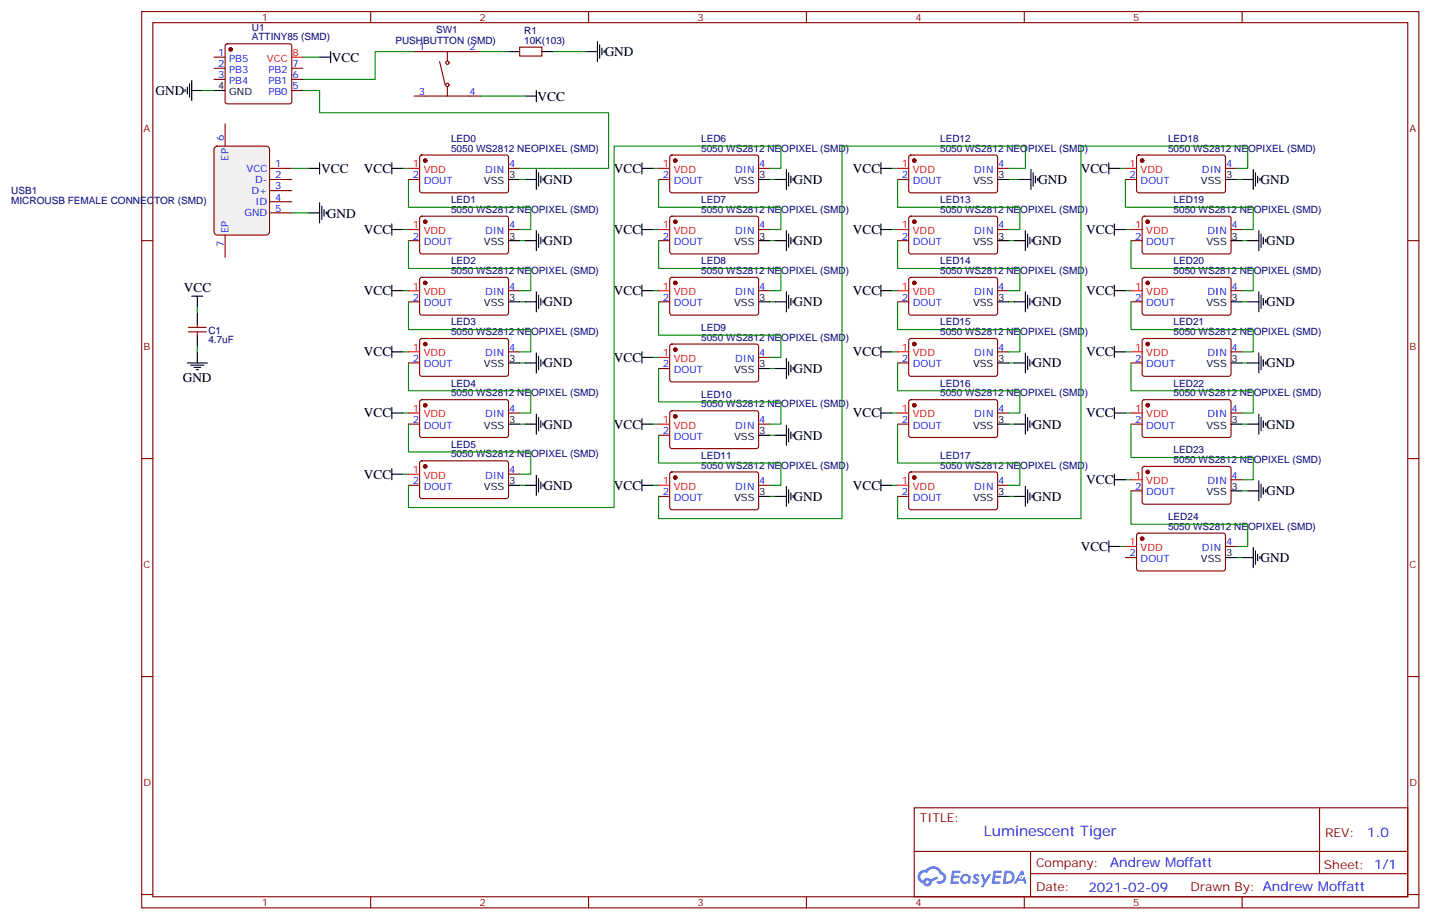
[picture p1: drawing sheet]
<svg xmlns="http://www.w3.org/2000/svg" width="454mm" height="292mm" viewBox="0 0 454 292" stroke-linecap="round" stroke-linejoin="round" font-family="sans-serif">
<g fill="none" stroke="#870000" stroke-width=".35">
<path d="M45 3.7h405.3v284.3h-405.3zM48.5 7.2h398.3v277.3h-398.3zM117.7 3.7v3.5M186.8 3.7v3.5M255.9 3.7v3.5M325.1 3.7v3.5M394.2 3.7v3.5M45 76.3h3.5M446.8 76.3h3.5M45 145.5h3.5M446.8 145.5h3.5M45 214.6h3.5"/>
<path d="M446.8 214.6h3.5M290.2 256.3h156.6v28.2h-156.6zM418.8 256.3v20.9M290.2 270.1h156.5M327.1 277.2h119.6M327.1 270.1v14.1M45 283.8h3.5M117.7 284.5v3.5M186.8 284.5v3.5M255.9 284.5v3.5M325.1 284.5v3.5M394.2 284.5v3.5"/>
<path d="M446.8 283.8h3.5"/>
</g>
<g fill="#5487ff">
<path d="M309.1 277.4a1.22 1.22 0 0 1 1.8 .3l-.4 .6a.47 .47 0 0 0-.4-.4 .47 .47 0 0 0-.5 .2l.2 .2a1.14 1.14 0 0 1 .8 1.7 1.14 1.14 0 0 1-1.9 0l-.3-.2 .5-.5 .8 .4a.29 .29 0 0 0 .3-.2 .29 .29 0 0 0-.3-.4 1.04 1.04 0 0 1-.6-1.7z"/>
<path d="M302.2 276.2h2.3l.3 .2-.1 .5h-1.8l-.1 .9h1.5l.3 .3-.4 .4h-1.6l-.1 1.1 1.7 .1 .2 .3-.2 .3h-2.6z"/>
<path d="M315.3 276.2l2.7 .2-.2 .5h-1.8l-.1 .9h1.5l.3 .3-.3 .4h-1.6l-.2 1.1 1.7 .1 .2 .3-.2 .3h-2.6z"/>
<path d="M324.1 276.2h.6l.4 1.2-.6 .4a.69 .69 0 0 0-1.1 .2 .69 .69 0 0 0 .5 1 .69 .69 0 0 0 .9-.6l.5-.3 .5 2.2h-.8l-.2-.9h-1.7l-.5 .9h-.9z"/>
<path d="M311.3 277.3h.7l.7 1.8 1.1-1.8h.8l-2.5 4.2h-.8l.9-1.6z"/>
<path d="M318.8 276.2l-.6 4.1h1.4a2.11 2.11 0 0 0 2.4-2.1 2.11 2.11 0 0 0-2.5-2zM319.6 276.9a1.43 1.43 0 0 1 1.6 1.6 1.43 1.43 0 0 1-2 1.1z"/>
<path d="M305.1 277.8a1.54 1.54 0 0 0 0 2.2 1.54 1.54 0 0 0 2.1 .1l.6 .2 .3-2.3-.6-.2a1.49 1.49 0 0 0-2.4 0zM305.4 278.8a.95 .95 0 0 1 1.9 0 .95 .95 0 0 1-1.9 0z"/>
<path d="M291.9 276.6a2.18 2.18 0 0 0 1 3.7 1.44 1.44 0 0 0 1.7 .9 1.44 1.44 0 0 0 1.1-1.5l2-1-.4-.7-1.9 .9a1.47 1.47 0 0 0-2.5 .5 1.39 1.39 0 0 1-.6-2 1.39 1.39 0 0 1 2-.4 2.12 2.12 0 0 1 2.1-1.3 2.12 2.12 0 0 1 1.9 1.7 1.14 1.14 0 0 1 1.1 1.4 1.14 1.14 0 0 1-1.6 .7 .43 .43 0 0 0-.6 .4 .43 .43 0 0 0 .4 .4 1.98 1.98 0 0 0 2.6-1.2 1.98 1.98 0 0 0-1.3-2.5 3.1 3.1 0 0 0-5.2-.7l-.9 .1zM293.7 279.9a.55 .55 0 0 1 1.1 0 .55 .55 0 0 1-1.1 0z"/>
<circle cx="324.1" cy="278.3" r=".26"/>
</g>
<g fill="#870000" stroke="#870000" stroke-width=".35">
<circle cx="73.2" cy="15.7" r=".53"/>
<circle cx="134.9" cy="50.9" r=".53"/>
</g>
<g fill="none" stroke="#870000" stroke-width=".35">
<path d="M67.9 18.1h3.5M71.7 14.1l.4-.2h19.8l.5 .2 .2 .5v17.6l-.2 .5-.5 .2h-19.8l-.5-.2-.2-.5v-17.6zM131.4 16.4h21.2M139.5 19.5l1.8 7.5M142 16.4v2.8M164.9 15h7.1v2.8h-7.1zM67.9 21.7h3.5M67.9 25.2h3.5M92.6 21.7h3.5M92.6 25.2h3.5M92.6 28.7h3.5M131.4 30.5h21.2"/>
<path d="M142 27.7v2.8M129.6 56.9h3.6M133.4 49.4l.5-.2h27.1l.4 .7-.1 10.8-.6 .5-27.1-.1-.4-.6v-10.6zM161.4 53.4h3.5M59.8 105.3h5.6M59.8 103.9h5.6M62.6 102.8v1.1M62.6 105.3v1"/>
<circle cx="142" cy="19.9" r=".53"/>
<circle cx="142" cy="27" r=".53"/>
</g>
<path d="M161.4 16.4h3.5M172 16.4h3.5M67.9 28.7h3.5M161.4 56.9h3.5M62.6 99.3v3.5M62.6 106.3v3.6" fill="none" stroke="#000" stroke-width=".35"/>
<path d="M92.6 18.1h3.5M129.6 53.4h3.6" fill="none" stroke="#f00" stroke-width=".35"/>
<path d="M68.1 46.8l.9-.4h15.5l.8 .4 .2 .6v26.1l-.4 .9-.6 .2h-15.5l-.9-.5-.2-.6v-26.1z" fill="#f0f0f0" stroke="#870000" stroke-width=".35"/>
<g fill="none" stroke="#870000" stroke-width=".35">
<path d="M71.4 39.3v7.1M85.5 56.9h7.1M85.5 53.4h7.1M209 56.9h3.5M212.8 49.4l.5-.2h27l.5 .7-.1 10.8-.6 .5-27.1-.1-.5-.6v-10.6zM240.8 53.4h3.5M284.9 56.9h3.5M288.6 49.4l.5-.2h27.1l.4 .7v10.8l-.7 .5-27.1-.1-.4-.6v-10.6zM316.6 53.4h3.5M357.2 56.9h3.5M360.9 49.4l.5-.2h27.1l.4 .7v10.8l-.7 .5-27.1-.1-.4-.6v-10.6zM388.9 53.4h3.6"/>
<path d="M71.4 74.6v7M85.5 67.5h7.1M85.5 64h7.1M85.5 60.5h7.1M129.6 76.3h3.6M133.4 68.8l.5-.2h27.1l.4 .7-.1 10.8-.6 .5-27.1-.1-.4-.6v-10.6zM161.4 72.8h3.5M209 76.3h3.5M212.8 68.8l.5-.2h27l.5 .7-.1 10.8-.6 .5-27.1-.1-.5-.6v-10.6zM240.8 72.8h3.5M284.9 76.3h3.5M288.6 68.8l.5-.2h27.1l.4 .7v10.8l-.7 .5-27.1-.1-.4-.6v-10.6z"/>
<path d="M316.6 72.8h3.5M359 76.3h3.5M362.7 68.8l.5-.2h27.1l.4 .7-.1 10.8-.6 .5-27.1-.1-.4-.6v-10.6zM390.7 72.8h3.5M129.6 95.7h3.6M133.4 88.2l.5-.2h27.1l.4 .7-.1 10.8-.6 .5-27.1-.1-.4-.6v-10.6zM161.4 92.2h3.5M209 95.7h3.5M212.8 88.2l.5-.2h27l.5 .7-.1 10.8-.6 .5-27.1-.1-.5-.6v-10.6zM240.8 92.2h3.5M284.9 95.7h3.5M288.6 88.2l.5-.2h27.1l.4 .7v10.8l-.7 .5-27.1-.1-.4-.6v-10.6z"/>
<path d="M316.6 92.2h3.5M359 95.7h3.5M362.7 88.2l.5-.2h27.1l.4 .7-.1 10.8-.6 .5-27.1-.1-.4-.6v-10.6zM390.7 92.2h3.5M129.6 115.1h3.6M133.4 107.6l.5-.2h27.1l.4 .7-.1 10.8-.6 .5-27.1-.1-.4-.6v-10.6zM161.4 111.6h3.5M209 116.9h3.5M212.8 109.4l.5-.3 27 .1 .5 .7-.1 10.8-.6 .4h-27.1l-.5-.7v-10.5zM240.8 113.4h3.5M284.9 115.1h3.5M288.6 107.6l.5-.2h27.1l.4 .7v10.8l-.7 .5-27.1-.1-.4-.6v-10.6z"/>
<path d="M316.6 111.6h3.5M359 115.1h3.5M362.7 107.6l.5-.2h27.1l.4 .7-.1 10.8-.6 .5-27.1-.1-.4-.6v-10.6zM390.7 111.6h3.5M129.6 134.5h3.6M133.4 127l.5-.2h27.1l.4 .7-.1 10.9-.6 .4-27.1-.1-.4-.6v-10.6zM161.4 131h3.5M209 138.1h3.5M212.8 130.5l.5-.2 27 .1 .5 .6-.1 10.9-.6 .4-27.1-.1-.5-.6v-10.6zM240.8 134.5h3.5M284.9 134.5h3.5M288.6 127l.5-.2h27.1l.4 .7v10.9l-.7 .4-27.1-.1-.4-.6v-10.6z"/>
<path d="M316.6 131h3.5M359 134.5h3.5M362.7 127l.5-.2h27.1l.4 .7-.1 10.9-.6 .4-27.1-.1-.4-.6v-10.6zM390.7 131h3.5M129.6 154h3.6M133.4 146.4l.5-.2h27.1l.4 .7-.1 10.9-.6 .4-27.1-.1-.4-.6v-10.6zM161.4 150.4h3.5M209 157.5h3.5M212.8 149.9l.5-.2 27 .1 .5 .6-.1 10.9-.6 .4-27.1-.1-.5-.6v-10.6zM240.8 154h3.5M284.9 157.5h3.5M288.6 149.9l.5-.2 27.1 .1 .4 .6v10.9l-.7 .4-27.1-.1-.4-.6v-10.6z"/>
<path d="M316.6 154h3.5M359 155.7h3.5M362.7 148.2l.5-.2h27.1l.4 .7-.1 10.8-.6 .4h-27.1l-.4-.7v-10.5zM390.7 152.2h3.5M357.2 176.9h3.5M360.9 169.3l.5-.2 27.1 .1 .4 .6v10.9l-.7 .4h-27.1l-.4-.7v-10.6zM388.9 173.4h3.6"/>
</g>
<g fill="none" stroke="#000" stroke-width=".35">
<path d="M101.4 18.1h3.6M105 16.4v3.5M186.1 16.4h3.5M189.6 13.2v6.3M190.3 14.3v4.2M191 15.3v2.1M191.7 16v.7M58.7 28.4v.7M59.4 27.7v2.1M60.1 26.6v4.2M60.9 28.7h3.5M60.9 25.5v6.4"/>
<path d="M166.7 30.5h3.5M170.2 28.7v3.5M97.9 53.4h3.5M101.4 51.6v3.6M124.4 53.4h3.5M124.4 51.6v3.6M166.7 56.9h3.5M170.2 53.8v6.3M170.9 54.8v4.3M171.6 55.9v2.1M172.3 56.6v.7M203.7 53.4h3.6"/>
<path d="M203.7 51.6v3.6M240.8 56.9h3.5M246.1 56.9h3.5M249.6 53.8v6.3M250.3 54.8v4.3M251 55.9v2.1M251.7 56.6v.7M279.6 53.4h3.5M279.6 51.6v3.6M316.6 56.9h3.5M323.7 56.9h3.5M327.2 53.8v6.3"/>
<path d="M327.9 54.8v4.3M328.6 55.9v2.1M329.3 56.6v.7M351.9 53.4h3.5M351.9 51.6v3.6M388.9 56.9h3.6M394.2 56.9h3.6M397.8 53.8v6.3M398.5 54.8v4.3M399.2 55.9v2.1M399.9 56.6v.7M97.9 67.5h3.5"/>
<path d="M101.4 64.3v6.4M102.1 65.4v4.2M102.8 66.5v2.1M103.5 67.2v.7M124.4 71v3.6M124.4 72.8h3.5M161.4 76.3h3.5M166.7 76.3h3.5M170.2 73.2v6.3M170.9 74.2v4.3M171.6 75.3v2.1M172.3 76v.7"/>
<path d="M203.7 72.8h3.6M203.7 71v3.6M240.8 76.3h3.5M246.1 76.3h3.5M249.6 73.2v6.3M250.3 74.2v4.3M251 75.3v2.1M251.7 76v.7M279.6 72.8h3.5M279.6 71v3.6M316.6 76.3h3.5M321.9 76.3h3.5"/>
<path d="M325.4 73.2v6.3M326.1 74.2v4.3M326.8 75.3v2.1M327.6 76v.7M353.7 72.8h3.5M353.7 71v3.6M390.7 76.3h3.5M396 76.3h3.5M399.5 73.2v6.3M400.2 74.2v4.3M400.9 75.3v2.1M401.6 76v.7"/>
<path d="M60.9 94h3.5M62.6 94v3.5M124.4 90.5v3.5M124.4 92.2h3.5M161.4 95.7h3.5M166.7 95.7h3.5M170.2 92.6v6.3M170.9 93.6v4.3M171.6 94.7v2.1M172.3 95.4v.7M203.7 92.2h3.6M203.7 90.5v3.5"/>
<path d="M240.8 95.7h3.5M246.1 95.7h3.5M249.6 92.6v6.3M250.3 93.6v4.3M251 94.7v2.1M251.7 95.4v.7M279.6 92.2h3.5M279.6 90.5v3.5M316.6 95.7h3.5M321.9 95.7h3.5M325.4 92.6v6.3M326.1 93.6v4.3"/>
<path d="M326.8 94.7v2.1M327.6 95.4v.7M353.7 92.2h3.5M353.7 90.5v3.5M390.7 95.7h3.5M396 95.7h3.5M399.5 92.6v6.3M400.2 93.6v4.3M400.9 94.7v2.1M401.6 95.4v.7M59.4 115.1h6.4M60.5 115.9h4.2"/>
<path d="M61.6 116.6h2.1M62.3 117.3h.7M62.6 111.6v3.5M124.4 109.9v3.5M124.4 111.6h3.5M161.4 115.1h3.5M166.7 115.1h3.5M170.2 112v6.3M170.9 113v4.3M171.6 114.1v2.1M172.3 114.8v.7M203.7 111.6v3.5"/>
<path d="M203.7 113.4h3.6M240.8 116.9h3.5M246.1 116.9h3.5M249.6 113.7v6.4M250.3 114.8v4.2M251 115.9v2.1M251.7 116.6v.7M279.6 111.6h3.5M279.6 109.9v3.5M316.6 115.1h3.5M321.9 115.1h3.5M325.4 112v6.3"/>
<path d="M326.1 113v4.3M326.8 114.1v2.1M327.6 114.8v.7M353.7 111.6h3.5M353.7 109.9v3.5M390.7 115.1h3.5M396 115.1h3.5M399.5 112v6.3M400.2 113v4.3M400.9 114.1v2.1M401.6 114.8v.7M124.4 129.3v3.5"/>
<path d="M124.4 131h3.5M161.4 134.5h3.5M166.7 134.5h3.5M170.2 131.4v6.3M170.9 132.4v4.3M171.6 133.5v2.1M172.3 134.2v.7M203.7 134.5h3.6M203.7 132.8v3.5M240.8 138.1h3.5M246.1 138.1h3.5M249.6 134.9v6.4"/>
<path d="M250.3 136v4.2M251 137v2.1M251.7 137.7v.7M279.6 131h3.5M279.6 129.3v3.5M316.6 134.5h3.5M321.9 134.5h3.5M325.4 131.4v6.3M326.1 132.4v4.3M326.8 133.5v2.1M327.6 134.2v.7M353.7 131h3.5"/>
<path d="M353.7 129.3v3.5M390.7 134.5h3.5M396 134.5h3.5M399.5 131.4v6.3M400.2 132.4v4.3M400.9 133.5v2.1M401.6 134.2v.7M124.4 148.7v3.5M124.4 150.4h3.5M161.4 154h3.5M166.7 154h3.5M170.2 150.8v6.3"/>
<path d="M170.9 151.8v4.3M171.6 152.9v2.1M172.3 153.6v.7M203.7 154h3.6M203.7 152.2v3.5M240.8 157.5h3.5M246.1 157.5h3.5M249.6 154.3v6.4M250.3 155.4v4.2M251 156.4v2.1M251.7 157.1v.7M279.6 154h3.5"/>
<path d="M279.6 152.2v3.5M316.6 157.5h3.5M321.9 157.5h3.5M325.4 154.3v6.4M326.1 155.4v4.2M326.8 156.4v2.1M327.6 157.1v.7M353.7 150.4v3.6M353.7 152.2h3.5M390.7 155.7h3.5M396 155.7h3.5M399.5 152.5v6.4"/>
<path d="M400.2 153.6v4.2M400.9 154.7v2.1M401.6 155.4v.7M351.9 171.6v3.5M351.9 173.4h3.5M388.9 176.9h3.6M394.2 176.9h3.6M397.8 173.7v6.4M398.5 174.8v4.2M399.2 175.8v2.1M399.9 176.5v.7"/>
</g>
<g fill="none" stroke="#008700" stroke-width=".35">
<path d="M96.1 18.1h5.3M131.4 16.4h-12.3v8.8h-23M152.6 16.4h8.8M175.5 16.4h10.6M64.4 28.7h3.5M96.1 28.7h5.3v7.1h91.7v17.6h-28.2M152.6 30.5h14.1M92.6 53.4h5.3M127.9 53.4h1.7M129.6 56.9v8.9h38.9v7h-3.6M164.9 56.9h1.8M207.3 53.4h1.7"/>
<path d="M209 56.9v8.9h38.8v7h-3.5M244.3 53.4h3.5v-7h-52.9v114.6h-65.3v-7M244.3 56.9h1.8M283.1 53.4h1.8M284.9 56.9v8.9h38.8v7h-3.6M320.1 53.4h5.3v-7h-58.2v118.1h-58.2v-7M320.1 56.9h3.6M355.4 53.4h1.8M357.2 56.9v8.9h40.6v7h-3.6M392.5 53.4h3.5v-7h-52.9v118.1h-58.2v-7M392.5 56.9h1.7M92.6 67.5h5.3"/>
<path d="M127.9 72.8h1.7M129.6 76.3v8.9h38.9v7h-3.6M164.9 76.3h1.8M207.3 72.8h1.7M209 76.3v8.9h38.8v7h-3.5M244.3 76.3h1.8M283.1 72.8h1.8M284.9 76.3v8.9h38.8v7h-3.6M320.1 76.3h1.8M357.2 72.8h1.8M359 76.3v8.9h38.8v7h-3.6M394.2 76.3h1.8"/>
<path d="M62.6 97.5v1.8M127.9 92.2h1.7M129.6 95.7v8.9h38.9v7h-3.6M164.9 95.7h1.8M207.3 92.2h1.7M209 95.7v10.6h38.8v7.1h-3.5M244.3 95.7h1.8M283.1 92.2h1.8M284.9 95.7v8.9h38.8v7h-3.6M320.1 95.7h1.8M357.2 92.2h1.8M359 95.7v8.9h38.8v7h-3.6"/>
<path d="M394.2 95.7h1.8M62.6 109.9v1.7M127.9 111.6h1.7M129.6 115.1v8.9h38.9v7h-3.6M164.9 115.1h1.8M207.3 113.4h1.7M209 116.9v10.6h38.8v7h-3.5M244.3 116.9h1.8M283.1 111.6h1.8M284.9 115.1v8.9h38.8v7h-3.6M320.1 115.1h1.8M357.2 111.6h1.8"/>
<path d="M359 115.1v8.9h38.8v7h-3.6M394.2 115.1h1.8M127.9 131h1.7M129.6 134.5v8.9h38.9v7h-3.6M164.9 134.5h1.8M207.3 134.5h1.7M209 138.1v8.8h38.8v7.1h-3.5M244.3 138.1h1.8M283.1 131h1.8M284.9 134.5v12.4h38.8v7.1h-3.6M320.1 134.5h1.8M357.2 131h1.8"/>
<path d="M359 134.5v10.6h38.8v7.1h-3.6M394.2 134.5h1.8M127.9 150.4h1.7M164.9 154h1.8M207.3 154h1.7M244.3 157.5h1.8M283.1 154h1.8M320.1 157.5h1.8M357.2 152.2h1.8M359 155.7v10.6h37v7.1h-3.5M394.2 155.7h1.8M355.4 173.4h1.8"/>
<path d="M392.5 176.9h1.7"/>
</g>
<g fill="#870000" stroke="#870000" stroke-width=".35">
<circle cx="134.9" cy="70.3" r=".53"/>
<circle cx="134.9" cy="89.7" r=".53"/>
<circle cx="134.9" cy="109.1" r=".53"/>
<circle cx="134.9" cy="128.6" r=".53"/>
<circle cx="134.9" cy="148" r=".53"/>
<circle cx="214.3" cy="50.9" r=".53"/>
<circle cx="214.3" cy="70.3" r=".53"/>
<circle cx="214.3" cy="89.7" r=".53"/>
<circle cx="214.3" cy="110.9" r=".53"/>
<circle cx="214.3" cy="132.1" r=".53"/>
<circle cx="214.3" cy="151.5" r=".53"/>
<circle cx="290.2" cy="50.9" r=".53"/>
<circle cx="290.2" cy="70.3" r=".53"/>
<circle cx="290.2" cy="89.7" r=".53"/>
<circle cx="290.2" cy="109.1" r=".53"/>
<circle cx="290.2" cy="128.6" r=".53"/>
<circle cx="290.2" cy="151.5" r=".53"/>
<circle cx="362.5" cy="50.9" r=".53"/>
<circle cx="364.2" cy="70.3" r=".53"/>
<circle cx="364.2" cy="89.7" r=".53"/>
<circle cx="364.2" cy="109.1" r=".53"/>
<circle cx="364.2" cy="128.6" r=".53"/>
<circle cx="364.2" cy="149.7" r=".53"/>
<circle cx="362.5" cy="170.9" r=".53"/>
</g>
<g fill="none" stroke="#f00" stroke-width=".35">
<path d="M209 53.4h3.5M284.9 53.4h3.5M357.2 53.4h3.5M129.6 72.8h3.6M209 72.8h3.5M284.9 72.8h3.5M359 72.8h3.5M129.6 92.2h3.6M209 92.2h3.5M284.9 92.2h3.5M359 92.2h3.5M129.6 111.6h3.6"/>
<path d="M209 113.4h3.5M284.9 111.6h3.5M359 111.6h3.5M129.6 131h3.6M209 134.5h3.5M284.9 131h3.5M359 131h3.5M129.6 150.4h3.6M209 154h3.5M284.9 154h3.5M359 152.2h3.5M357.2 173.4h3.5"/>
</g>
<text font-size="4.6" fill="#00f" x="312.3" y="265.3">Luminescent Tiger</text>
<g font-size="4.2">
<text x="191.9" y="17.8">GND</text>
<text x="105.3" y="19.5">VCC</text>
<text x="49.4" y="30.1">GND</text>
<text x="170.6" y="31.9">VCC</text>
<text x="102" y="54.9">VCC</text>
<text x="115.5" y="54.8">VCC</text>
<text x="172.5" y="58.3">GND</text>
<text x="194.8" y="54.8">VCC</text>
<text x="251.9" y="58.3">GND</text>
<text x="270.7" y="54.8">VCC</text>
<text x="329.5" y="58.3">GND</text>
<text x="343" y="54.8">VCC</text>
<text x="400" y="58.3">GND</text>
<text x="103.7" y="69">GND</text>
<text x="115.5" y="74.2">VCC</text>
<text x="172.5" y="77.8">GND</text>
<text x="194.8" y="74.2">VCC</text>
<text x="251.9" y="77.8">GND</text>
<text x="270.7" y="74.2">VCC</text>
<text x="327.7" y="77.8">GND</text>
<text x="344.8" y="74.2">VCC</text>
<text x="401.8" y="77.8">GND</text>
<text x="58.4" y="92.8">VCC</text>
<text x="115.5" y="93.6">VCC</text>
<text x="194.8" y="93.6">VCC</text>
<text x="270.7" y="93.6">VCC</text>
<text x="344.8" y="93.6">VCC</text>
<text x="172.5" y="97.2">GND</text>
<text x="251.9" y="97.2">GND</text>
<text x="327.7" y="97.2">GND</text>
<text x="401.8" y="97.2">GND</text>
<text x="115.5" y="113">VCC</text>
<text x="270.7" y="113">VCC</text>
<text x="344.8" y="113">VCC</text>
<text x="172.5" y="116.6">GND</text>
<text x="194.8" y="114.8">VCC</text>
<text x="251.9" y="118.3">GND</text>
<text x="327.7" y="116.6">GND</text>
<text x="401.8" y="116.6">GND</text>
<text x="58" y="121.1">GND</text>
<text x="115.5" y="132.4">VCC</text>
<text x="172.5" y="136">GND</text>
<text x="194.8" y="136">VCC</text>
<text x="270.7" y="132.4">VCC</text>
<text x="327.7" y="136">GND</text>
<text x="344.8" y="132.4">VCC</text>
<text x="401.8" y="136">GND</text>
<text x="251.9" y="139.5">GND</text>
<text x="115.5" y="151.8">VCC</text>
<text x="172.5" y="155.4">GND</text>
<text x="194.8" y="155.4">VCC</text>
<text x="270.7" y="155.4">VCC</text>
<text x="344.8" y="153.6">VCC</text>
<text x="251.9" y="158.9">GND</text>
<text x="327.7" y="158.9">GND</text>
<text x="401.8" y="157.1">GND</text>
<text x="343" y="174.8">VCC</text>
<text x="400" y="178.3">GND</text>
</g>
<g font-size="4.2" fill="#00f">
<text x="434" y="265.5">1.0</text>
<text x="352.3" y="275.1">Andrew Moffatt</text>
<text x="345.4" y="282.9">2021-02-09</text>
</g>
<g font-size="3.9" fill="#800">
<text x="291.9" y="260.8">TITLE:</text>
<text x="420.6" y="265.5">REV:</text>
<text x="328.8" y="275">Company:</text>
<text x="420.2" y="275.7">Sheet: 1/1</text>
<text x="328.8" y="282.7">Date:</text>
<text x="377.9" y="282.8">Drawn By: Andrew Moffatt</text>
</g>
<g font-size="3.2" fill="#000080">
<text x="79.9" y="9.8">U1</text>
<text x="138.4" y="10.5">SW1</text>
<text x="166.3" y="10.8">R1</text>
<text x="79.9" y="12.8">ATTINY85 (SMD)</text>
<text x="125.5" y="14">PUSHBUTTON (SMD)</text>
<text x="166.3" y="13.9">10K(103)</text>
<text x="143.2" y="45">LED0</text>
<text x="222.5" y="45">LED6</text>
<text x="298.4" y="45">LED12</text>
<text x="370.7" y="45">LED18</text>
<text x="143.2" y="48.1">5050 WS2812 NEOPIXEL (SMD)</text>
<text x="222.5" y="48.1">5050 WS2812 NEOPIXEL (SMD)</text>
<text x="298.4" y="48.1">5050 WS2812 NEOPIXEL (SMD)</text>
<text x="370.7" y="48.1">5050 WS2812 NEOPIXEL (SMD)</text>
<text x="3.5" y="64.8">MICROUSB FEMALE CONNECTOR (SMD)</text>
<text x="3.5" y="61.6">USB1</text>
<text x="143.2" y="64.4">LED1</text>
<text x="222.5" y="64.4">LED7</text>
<text x="298.4" y="64.4">LED13</text>
<text x="372.5" y="64.4">LED19</text>
<text x="143.2" y="67.5">5050 WS2812 NEOPIXEL (SMD)</text>
<text x="222.5" y="67.5">5050 WS2812 NEOPIXEL (SMD)</text>
<text x="298.4" y="67.5">5050 WS2812 NEOPIXEL (SMD)</text>
<text x="372.5" y="67.5">5050 WS2812 NEOPIXEL (SMD)</text>
<text x="143.2" y="83.8">LED2</text>
<text x="222.5" y="83.8">LED8</text>
<text x="298.4" y="83.8">LED14</text>
<text x="372.5" y="83.8">LED20</text>
<text x="143.2" y="86.9">5050 WS2812 NEOPIXEL (SMD)</text>
<text x="222.5" y="86.9">5050 WS2812 NEOPIXEL (SMD)</text>
<text x="298.4" y="86.9">5050 WS2812 NEOPIXEL (SMD)</text>
<text x="372.5" y="86.9">5050 WS2812 NEOPIXEL (SMD)</text>
<text x="66.1" y="105.9">C1</text>
<text x="143.2" y="106.3">5050 WS2812 NEOPIXEL (SMD)</text>
<text x="143.2" y="103.3">LED3</text>
<text x="222.5" y="105">LED9</text>
<text x="298.4" y="106.3">5050 WS2812 NEOPIXEL (SMD)</text>
<text x="298.4" y="103.3">LED15</text>
<text x="372.5" y="106.3">5050 WS2812 NEOPIXEL (SMD)</text>
<text x="372.5" y="103.3">LED21</text>
<text x="66.1" y="108.9">4.7uF</text>
<text x="222.5" y="108.1">5050 WS2812 NEOPIXEL (SMD)</text>
<text x="143.2" y="125.7">5050 WS2812 NEOPIXEL (SMD)</text>
<text x="143.2" y="122.7">LED4</text>
<text x="298.4" y="125.7">5050 WS2812 NEOPIXEL (SMD)</text>
<text x="298.4" y="122.7">LED16</text>
<text x="372.5" y="125.7">5050 WS2812 NEOPIXEL (SMD)</text>
<text x="372.5" y="122.7">LED22</text>
<text x="222.5" y="129.3">5050 WS2812 NEOPIXEL (SMD)</text>
<text x="222.5" y="126.2">LED10</text>
<text x="143.2" y="142.1">LED5</text>
<text x="372.5" y="143.8">LED23</text>
<text x="143.2" y="145.1">5050 WS2812 NEOPIXEL (SMD)</text>
<text x="222.5" y="148.7">5050 WS2812 NEOPIXEL (SMD)</text>
<text x="222.5" y="145.6">LED11</text>
<text x="298.4" y="148.7">5050 WS2812 NEOPIXEL (SMD)</text>
<text x="298.4" y="145.6">LED17</text>
<text x="372.5" y="146.9">5050 WS2812 NEOPIXEL (SMD)</text>
<text x="370.7" y="165">LED24</text>
<text x="370.7" y="168.1">5050 WS2812 NEOPIXEL (SMD)</text>
</g>
<g font-size="3.2" fill="#800">
<text x="83.1" y="6.7">1</text>
<text x="152.2" y="6.7">2</text>
<text x="221.4" y="6.7">3</text>
<text x="290.5" y="6.7">4</text>
<text x="359.7" y="6.7">5</text>
<text x="45.5" y="41.8">A</text>
<text x="447.3" y="41.8">A</text>
<text x="45.5" y="110.9">B</text>
<text x="447.3" y="110.9">B</text>
<text x="45.5" y="180.1">C</text>
<text x="447.3" y="180.1">C</text>
<text x="45.5" y="249.2">D</text>
<text x="447.3" y="249.2">D</text>
<text x="83.1" y="287.5">1</text>
<text x="152.2" y="287.5">2</text>
<text x="221.4" y="287.5">3</text>
<text x="290.5" y="287.5">4</text>
<text x="359.7" y="287.5">5</text>
</g>
<g font-size="3.2" fill="#00f">
<text x="69.2" y="17.8">1</text>
<text x="132.9" y="16">1</text>
<text x="149" y="16">2</text>
<text x="69.2" y="21.3">2</text>
<text x="72.7" y="19.5">PB5</text>
<text x="72.7" y="23.1">PB3</text>
<text x="85.2" y="23.1">PB2</text>
<text x="92.8" y="21.3">7</text>
<text x="69.2" y="24.8">3</text>
<text x="72.7" y="26.6">PB4</text>
<text x="85.2" y="26.6">PB1</text>
<text x="92.8" y="28.4">5</text>
<text x="92.8" y="24.8">6</text>
<text x="85.2" y="30.1">PB0</text>
<text x="132.9" y="30.1">3</text>
<text x="149" y="30.1">4</text>
<text x="71.1" y="44.6" transform="rotate(-90 71.1 44.6)">6</text>
<text x="72.5" y="51" transform="rotate(-90 72.5 51)">EP</text>
<text x="87.3" y="53.1">1</text>
<text x="161.6" y="53.1">4</text>
<text x="240.9" y="53.1">4</text>
<text x="316.8" y="53.1">4</text>
<text x="389.1" y="53.1">4</text>
<text x="78.2" y="54.5">VCC</text>
<text x="81" y="58">D-</text>
<text x="87.3" y="56.6">2</text>
<text x="131" y="56.6">2</text>
<text x="134.5" y="58.3">DOUT</text>
<text x="153.9" y="54.8">DIN</text>
<text x="210.4" y="56.6">2</text>
<text x="213.9" y="58.3">DOUT</text>
<text x="233.3" y="54.8">DIN</text>
<text x="286.2" y="56.6">2</text>
<text x="289.7" y="58.3">DOUT</text>
<text x="309.2" y="54.8">DIN</text>
<text x="358.5" y="56.6">2</text>
<text x="362" y="58.3">DOUT</text>
<text x="381.5" y="54.8">DIN</text>
<text x="79.8" y="61.5">D+</text>
<text x="81.1" y="65.1">ID</text>
<text x="87.3" y="63.6">4</text>
<text x="87.3" y="60.1">3</text>
<text x="77.6" y="68.6">GND</text>
<text x="87.3" y="67.2">5</text>
<text x="72.5" y="73.9" transform="rotate(-90 72.5 73.9)">EP</text>
<text x="131" y="76">2</text>
<text x="134.5" y="77.8">DOUT</text>
<text x="153.9" y="74.2">DIN</text>
<text x="161.6" y="72.5">4</text>
<text x="210.4" y="76">2</text>
<text x="213.9" y="77.8">DOUT</text>
<text x="233.3" y="74.2">DIN</text>
<text x="240.9" y="72.5">4</text>
<text x="286.2" y="76">2</text>
<text x="289.7" y="77.8">DOUT</text>
<text x="309.2" y="74.2">DIN</text>
<text x="316.8" y="72.5">4</text>
<text x="360.3" y="76">2</text>
<text x="363.8" y="77.8">DOUT</text>
<text x="383.2" y="74.2">DIN</text>
<text x="390.9" y="72.5">4</text>
<text x="71.1" y="78.4" transform="rotate(-90 71.1 78.4)">7</text>
<text x="131" y="95.4">2</text>
<text x="153.9" y="93.6">DIN</text>
<text x="161.6" y="91.9">4</text>
<text x="210.4" y="95.4">2</text>
<text x="233.3" y="93.6">DIN</text>
<text x="240.9" y="91.9">4</text>
<text x="286.2" y="95.4">2</text>
<text x="309.2" y="93.6">DIN</text>
<text x="316.8" y="91.9">4</text>
<text x="360.3" y="95.4">2</text>
<text x="383.2" y="93.6">DIN</text>
<text x="390.9" y="91.9">4</text>
<text x="134.5" y="97.2">DOUT</text>
<text x="213.9" y="97.2">DOUT</text>
<text x="289.7" y="97.2">DOUT</text>
<text x="363.8" y="97.2">DOUT</text>
<text x="153.9" y="113">DIN</text>
<text x="161.6" y="111.3">4</text>
<text x="240.9" y="113">4</text>
<text x="309.2" y="113">DIN</text>
<text x="316.8" y="111.3">4</text>
<text x="383.2" y="113">DIN</text>
<text x="390.9" y="111.3">4</text>
<text x="131" y="114.8">2</text>
<text x="134.5" y="116.6">DOUT</text>
<text x="210.4" y="116.6">2</text>
<text x="213.9" y="118.3">DOUT</text>
<text x="233.3" y="114.8">DIN</text>
<text x="286.2" y="114.8">2</text>
<text x="289.7" y="116.6">DOUT</text>
<text x="360.3" y="114.8">2</text>
<text x="363.8" y="116.6">DOUT</text>
<text x="161.6" y="130.7">4</text>
<text x="316.8" y="130.7">4</text>
<text x="390.9" y="130.7">4</text>
<text x="131" y="134.2">2</text>
<text x="134.5" y="136">DOUT</text>
<text x="153.9" y="132.4">DIN</text>
<text x="210.4" y="137.7">2</text>
<text x="233.3" y="136">DIN</text>
<text x="240.9" y="134.2">4</text>
<text x="286.2" y="134.2">2</text>
<text x="289.7" y="136">DOUT</text>
<text x="309.2" y="132.4">DIN</text>
<text x="360.3" y="134.2">2</text>
<text x="363.8" y="136">DOUT</text>
<text x="383.2" y="132.4">DIN</text>
<text x="213.9" y="139.5">DOUT</text>
<text x="131" y="153.6">2</text>
<text x="134.5" y="155.4">DOUT</text>
<text x="153.9" y="151.8">DIN</text>
<text x="161.6" y="150.1">4</text>
<text x="233.3" y="155.4">DIN</text>
<text x="240.9" y="153.6">4</text>
<text x="309.2" y="155.4">DIN</text>
<text x="316.8" y="153.6">4</text>
<text x="360.3" y="155.4">2</text>
<text x="383.2" y="153.6">DIN</text>
<text x="390.9" y="151.8">4</text>
<text x="210.4" y="157.1">2</text>
<text x="213.9" y="158.9">DOUT</text>
<text x="286.2" y="157.1">2</text>
<text x="289.7" y="158.9">DOUT</text>
<text x="363.8" y="157.1">DOUT</text>
<text x="389.1" y="173">4</text>
<text x="358.5" y="176.5">2</text>
<text x="362" y="178.3">DOUT</text>
<text x="381.5" y="174.8">DIN</text>
</g>
<g font-size="3.2" fill="#f00">
<text x="92.8" y="17.8">8</text>
<text x="84.7" y="19.5">VCC</text>
<text x="131" y="53.1">1</text>
<text x="210.4" y="53.1">1</text>
<text x="286.2" y="53.1">1</text>
<text x="358.5" y="53.1">1</text>
<text x="134.5" y="54.8">VDD</text>
<text x="213.9" y="54.8">VDD</text>
<text x="289.7" y="54.8">VDD</text>
<text x="362" y="54.8">VDD</text>
<text x="131" y="72.5">1</text>
<text x="134.5" y="74.2">VDD</text>
<text x="210.4" y="72.5">1</text>
<text x="213.9" y="74.2">VDD</text>
<text x="286.2" y="72.5">1</text>
<text x="289.7" y="74.2">VDD</text>
<text x="360.3" y="72.5">1</text>
<text x="363.8" y="74.2">VDD</text>
<text x="131" y="91.9">1</text>
<text x="134.5" y="93.6">VDD</text>
<text x="210.4" y="91.9">1</text>
<text x="213.9" y="93.6">VDD</text>
<text x="286.2" y="91.9">1</text>
<text x="289.7" y="93.6">VDD</text>
<text x="360.3" y="91.9">1</text>
<text x="363.8" y="93.6">VDD</text>
<text x="131" y="111.3">1</text>
<text x="134.5" y="113">VDD</text>
<text x="210.4" y="113">1</text>
<text x="286.2" y="111.3">1</text>
<text x="289.7" y="113">VDD</text>
<text x="360.3" y="111.3">1</text>
<text x="363.8" y="113">VDD</text>
<text x="213.9" y="114.8">VDD</text>
<text x="131" y="130.7">1</text>
<text x="286.2" y="130.7">1</text>
<text x="360.3" y="130.7">1</text>
<text x="134.5" y="132.4">VDD</text>
<text x="210.4" y="134.2">1</text>
<text x="213.9" y="136">VDD</text>
<text x="289.7" y="132.4">VDD</text>
<text x="363.8" y="132.4">VDD</text>
<text x="131" y="150.1">1</text>
<text x="134.5" y="151.8">VDD</text>
<text x="210.4" y="153.6">1</text>
<text x="213.9" y="155.4">VDD</text>
<text x="286.2" y="153.6">1</text>
<text x="289.7" y="155.4">VDD</text>
<text x="360.3" y="151.8">1</text>
<text x="363.8" y="153.6">VDD</text>
<text x="358.5" y="173">1</text>
<text x="362" y="174.8">VDD</text>
</g>
<g font-size="3.2">
<text x="69.2" y="28.4">4</text>
<text x="72.7" y="30.1">GND</text>
<text x="153.6" y="58.3">VSS</text>
<text x="161.6" y="56.6">3</text>
<text x="233" y="58.3">VSS</text>
<text x="240.9" y="56.6">3</text>
<text x="308.8" y="58.3">VSS</text>
<text x="316.8" y="56.6">3</text>
<text x="381.1" y="58.3">VSS</text>
<text x="389.1" y="56.6">3</text>
<text x="153.6" y="77.8">VSS</text>
<text x="161.6" y="76">3</text>
<text x="233" y="77.8">VSS</text>
<text x="240.9" y="76">3</text>
<text x="308.8" y="77.8">VSS</text>
<text x="316.8" y="76">3</text>
<text x="382.9" y="77.8">VSS</text>
<text x="390.9" y="76">3</text>
<text x="161.6" y="95.4">3</text>
<text x="240.9" y="95.4">3</text>
<text x="316.8" y="95.4">3</text>
<text x="390.9" y="95.4">3</text>
<text x="153.6" y="97.2">VSS</text>
<text x="233" y="97.2">VSS</text>
<text x="308.8" y="97.2">VSS</text>
<text x="382.9" y="97.2">VSS</text>
<text x="153.6" y="116.6">VSS</text>
<text x="161.6" y="114.8">3</text>
<text x="233" y="118.3">VSS</text>
<text x="240.9" y="116.6">3</text>
<text x="308.8" y="116.6">VSS</text>
<text x="316.8" y="114.8">3</text>
<text x="382.9" y="116.6">VSS</text>
<text x="390.9" y="114.8">3</text>
<text x="153.6" y="136">VSS</text>
<text x="161.6" y="134.2">3</text>
<text x="240.9" y="137.7">3</text>
<text x="308.8" y="136">VSS</text>
<text x="316.8" y="134.2">3</text>
<text x="382.9" y="136">VSS</text>
<text x="390.9" y="134.2">3</text>
<text x="233" y="139.5">VSS</text>
<text x="153.6" y="155.4">VSS</text>
<text x="161.6" y="153.6">3</text>
<text x="390.9" y="155.4">3</text>
<text x="233" y="158.9">VSS</text>
<text x="240.9" y="157.1">3</text>
<text x="308.8" y="158.9">VSS</text>
<text x="316.8" y="157.1">3</text>
<text x="382.9" y="157.1">VSS</text>
<text x="381.1" y="178.3">VSS</text>
<text x="389.1" y="176.5">3</text>
</g>
</svg>
